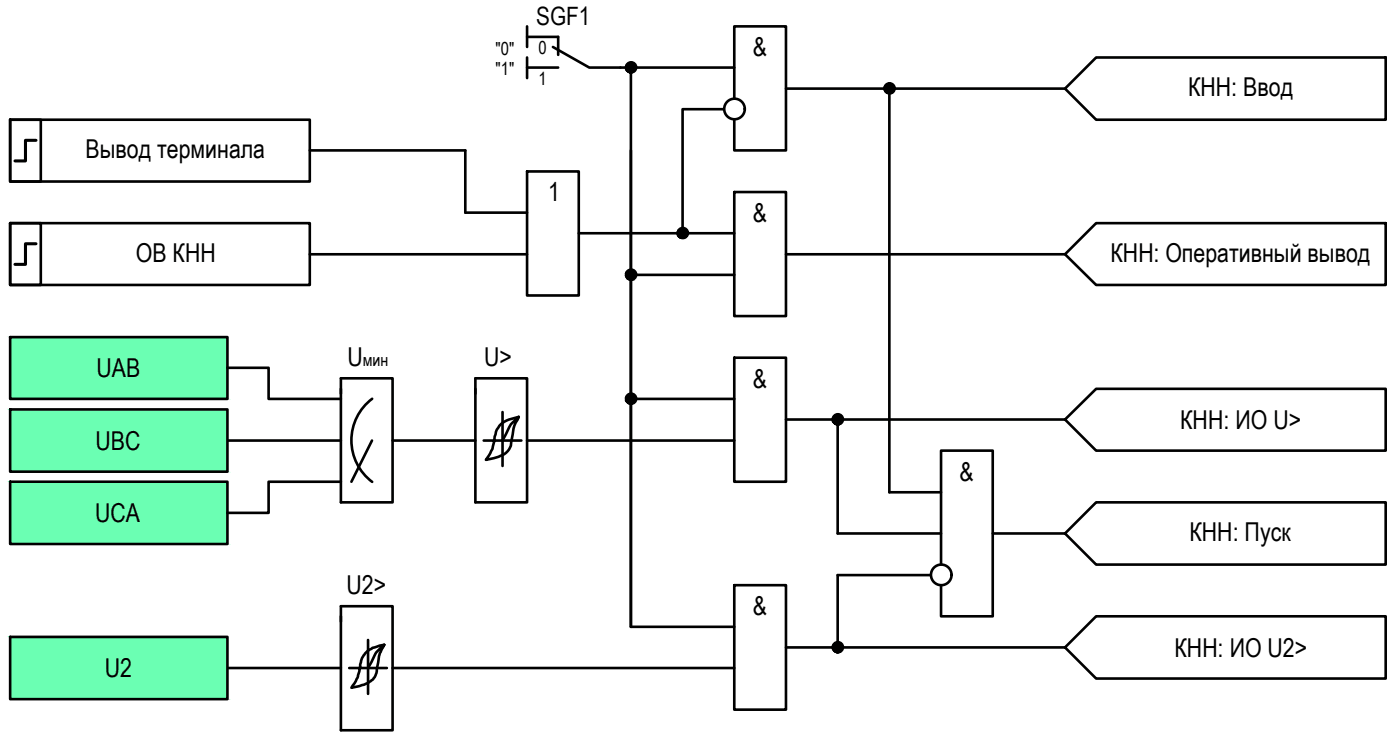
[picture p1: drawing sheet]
<svg xmlns="http://www.w3.org/2000/svg" width="135mm" height="72mm" viewBox="0 0 135 72" stroke-linecap="round" stroke-linejoin="round" font-family="sans-serif">
<g fill="none" stroke="#000" stroke-width=".25">
<path d="M1 11.6h28.9v5.9h-28.9zM1 11.6h2.9v5.9h-2.9zM50.9 16.6h5v11.9h-5zM50.9 3.6h3v1.7M50.9 6.5h3M50.9 2.5v2M50.9 5.6v1.9M53.4 4.5l3.5 2h14.1M61 6.5v54v-46M71 9.5v-7h5v12h-5v-2.9M71 18.5h5v12h-5zM76 8.6h26.9"/>
<path d="M105.9 5.6h28v6h-28l-3-3zM1 21.6h28.9v5.9h-28.9zM1 21.6h2.9v5.9h-2.9zM32.9 37.6v10.9h5v-12h-5v1.5M36 38.5a5 5 0 0 0 0 8M45 20.5h5.9M45.9 37.6v10.9h5v-12h-5v1.5M48.6 39.8v5.2M55.9 22.5h15.1M71 34.6h5v11.9h-5zM76 24.6h26.9M105.9 21.6h28v5.9h-28l-3-2.9z"/>
<path d="M32.9 59.5v11h5v-11.9h-5v1.4M35.9 42.6l-1.9 3.9M37.9 42.6h8M48.6 42.6h1.8M50.1 40.3l-.1 .3a2.51 2.51 0 0 0-.5 1.4l-.1 .6a1.55 1.55 0 0 1-1.2 1.5l-1.2 .3 .6-1 .2-.8a2.15 2.15 0 0 1 1.4-2.1l.9-.2-.5 .4a2.19 2.19 0 0 0-.7 1.2l-.3 .7h-1.9M50.9 42.6h20.1M71 56.5h5v12h-5zM76 40.5h26.9M80.9 40.5v11h10M85.9 47.5h5M89.9 55.5h-9v7M90.9 54.5v-11h5v16h-5v-3"/>
<path d="M95.9 51.5h7M102.9 51.5l3-3h28v6h-28zM102.9 40.5l3-2.9h28v5.9h-28zM105.9 59.5h28v6h-28l-3-3zM22 64.5h10.9M35.6 61.8v5.2M35.6 64.5h1.8M37.1 62.3l-.1 .2a2.51 2.51 0 0 0-.5 1.5l-.1 .6a1.57 1.57 0 0 1-1.4 1.6l-1 .2 .1-.2a4.7 4.7 0 0 0 .8-2.4 2.16 2.16 0 0 1 1.8-1.4l.4-.1-.7 .7-.8 1.5h-1.9M37.9 64.5h33.1M76 62.5h26.9"/>
<circle cx="61" cy="6.5" r=".49"/>
<circle cx="71" cy="10.5" r=".99"/>
<circle cx="86" cy="8.5" r=".49"/>
<circle cx="61" cy="38.5" r=".49"/>
<circle cx="61" cy="26.5" r=".49"/>
<circle cx="66" cy="22.5" r=".49"/>
<circle cx="81" cy="40.5" r=".49"/>
<circle cx="91" cy="55.5" r=".99"/>
<circle cx="81" cy="62.5" r=".49"/>
</g>
<g fill="#000" stroke="#000" stroke-width=".1">
<path d="M60.8 7h.3zM60.9 6.1h.1zM85.8 9h.3zM85.9 8.1h.1zM60.8 39h.3zM60.8 27h.3zM60.9 38.1h.1zM60.9 26h.1zM65.8 23h.2zM65.9 22.1h.1zM80.8 41h.3zM80.9 40.1h.1z"/>
<path d="M80.8 63h.3zM80.9 62h.1z"/>
<path d="M60.8 7h.2zM60.9 7h.1z"/>
<path d="M60.9 6.1h.2zM60.8 6.1h.3z"/>
<path d="M60.8 6.1h.3zM60.8 6.1h.3z"/>
<path d="M60.8 6.1h.3zM60.8 6.1h.3z"/>
<path d="M60.8 7h.3zM60.8 7h.3z"/>
<path d="M60.8 6.1h.4zM60.7 6.1h.5z"/>
<path d="M60.8 7h.3zM60.8 7h.3z"/>
<path d="M60.7 6.1h.5zM60.7 6.1h.5z"/>
<path d="M60.7 7h.5zM60.7 7h.4z"/>
<path d="M60.7 6.1l.6 .1zM60.7 6.1l.6 .1z"/>
<path d="M60.7 6.9h.5zM60.7 6.9l.5 .1z"/>
<path d="M60.6 6.2h.7zM60.6 6.2h.7z"/>
<path d="M60.6 6.9h.7zM60.6 6.9h.6z"/>
<path d="M60.6 6.2h.7zM60.5 6.2h.8z"/>
<path d="M60.6 6.9h.7zM60.6 6.9h.7z"/>
<path d="M60.5 6.2l.8 .1zM60.5 6.2l.8 .1z"/>
<path d="M60.5 6.3h.9zM60.5 6.3h.9z"/>
<path d="M60.5 6.8l.8 .1zM60.5 6.8l.8 .1z"/>
<path d="M60.5 6.9h.8zM60.5 6.9h.8z"/>
<path d="M60.5 6.3l.9 .1zM60.5 6.3l.9 .1z"/>
<path d="M60.5 6.4h.9zM60.5 6.4h.9z"/>
<path d="M60.5 6.7l.9 .1zM60.5 6.7l.9 .1z"/>
<path d="M60.5 6.8h.9zM60.5 6.8h.8z"/>
<path d="M60.5 6.4h.9zM60.5 6.4h.9z"/>
<path d="M60.5 6.4l.9 .1zM60.5 6.4l.9 .1z"/>
<path d="M60.5 6.5h.9zM60.5 6.5h.9z"/>
<path d="M60.5 6.5l.9 .1v-.1zM60.5 6.5l.9 .1h-.9z"/>
<path d="M60.5 6.6l.9 .1zM60.5 6.6l.9 .1z"/>
<path d="M60.5 6.7h.9zM60.5 6.7h.9z"/>
<path d="M60.5 6.7h.9zM60.5 6.7h.9z"/>
<path d="M85.8 9h.2zM85.9 9h.1z"/>
<path d="M85.9 8.1h.2zM85.8 8.1h.3z"/>
<path d="M85.8 8.1h.3zM85.8 8.1h.3z"/>
<path d="M85.8 8.1h.4zM85.7 8.1h.5z"/>
<path d="M85.8 9h.3zM85.8 9h.3z"/>
<path d="M85.7 8.1h.5zM85.7 8.1h.5z"/>
<path d="M85.7 9h.5zM85.7 9h.4z"/>
<path d="M85.7 8.1h.5zM85.7 8.1h.5z"/>
<path d="M85.7 9h.5zM85.7 9h.5z"/>
<path d="M85.6 8.1l.7 .1zM85.6 8.2h.7z"/>
<path d="M85.6 8.9h.6zM85.6 8.9l.6 .1z"/>
<path d="M85.6 8.2h.7zM85.6 8.2h.7z"/>
<path d="M85.6 8.9h.7zM85.6 8.9h.7z"/>
<path d="M85.6 8.9h.7zM85.6 8.9h.6z"/>
<path d="M85.6 8.2h.7zM85.6 8.2h.7z"/>
<path d="M85.6 8.2l.8 .1zM85.6 8.2l.8 .1z"/>
<path d="M85.6 8.9h.7zM85.6 8.9h.7z"/>
<path d="M85.5 8.3h.9zM85.5 8.3h.9z"/>
<path d="M85.5 8.3h.9zM85.5 8.3h.9z"/>
<path d="M85.5 8.8h.9zM85.5 8.8h.9z"/>
<path d="M85.5 8.8h.9zM85.5 8.8l.8 .1z"/>
<path d="M85.5 8.3l.9 .1zM85.5 8.3l.9 .1z"/>
<path d="M85.5 8.4h.9zM85.5 8.4h.9z"/>
<path d="M85.4 8.4l1.1 .1-.1-.1zM85.4 8.4l1.1 .1h-1.1z"/>
<path d="M85.4 8.6l1 .1zM85.4 8.6l1 .1z"/>
<path d="M85.5 8.7h.9zM85.5 8.7h.9z"/>
<path d="M85.5 8.7h.9zM85.5 8.7l.9 .1z"/>
<path d="M85.4 8.5l1.1 .1zM85.4 8.5l1.1 .1z"/>
<path d="M85.4 8.6h1.1zM85.4 8.6h1.1z"/>
<path d="M85.4 8.6h1.1zM85.4 8.6h1z"/>
<path d="M60.8 39h.2zM60.9 39h.1z"/>
<path d="M60.8 27l.2 .1zM60.9 27.1h.1z"/>
<path d="M60.9 38.1h.2zM60.8 38.1h.3z"/>
<path d="M60.9 26h.2zM60.8 26h.3z"/>
<path d="M60.8 38.1h.3zM60.8 38.1h.3z"/>
<path d="M60.8 26l.3 .1zM60.8 26l.3 .1z"/>
<path d="M60.8 38.1h.3zM60.8 38.1h.3z"/>
<path d="M60.8 39h.3zM60.8 39h.3z"/>
<path d="M60.8 26.1h.3zM60.8 26.1h.3z"/>
<path d="M60.8 27h.3zM60.8 27h.3z"/>
<path d="M60.8 38.1h.4zM60.8 38.1h.4z"/>
<path d="M60.8 39h.3zM60.8 39h.3z"/>
<path d="M60.8 26.1h.4zM60.8 26.1h.4z"/>
<path d="M60.8 27h.3zM60.8 27h.3z"/>
<path d="M60.7 38.1h.5zM60.7 38.1h.5z"/>
<path d="M60.7 39h.5zM60.7 39h.4z"/>
<path d="M60.7 26.1h.5zM60.7 26.1h.5z"/>
<path d="M60.7 27h.5zM60.7 27h.4z"/>
<path d="M60.7 38.1h.6zM60.6 38.1h.7z"/>
<path d="M60.7 39h.5zM60.7 39h.5z"/>
<path d="M60.7 26.1l.6 .1zM60.7 26.1l.6 .1z"/>
<path d="M60.7 26.9h.5zM60.7 26.9l.5 .1z"/>
<path d="M60.6 38.1l.7 .1zM60.6 38.1l.7 .1z"/>
<path d="M60.6 38.9h.7zM60.6 38.9l.6 .1z"/>
<path d="M60.6 26.2h.7zM60.6 26.2h.7z"/>
<path d="M60.6 26.9h.7zM60.6 26.9h.6z"/>
<path d="M60.6 38.2h.7zM60.5 38.2h.8z"/>
<path d="M60.6 38.9h.7zM60.6 38.9h.7z"/>
<path d="M60.6 26.2l.7 .1zM60.5 26.3h.8zM60.5 26.3h.8zM60.5 26.3h.8z"/>
<path d="M60.6 26.9h.7zM60.6 26.9h.7z"/>
<path d="M60.5 38.2l.8 .1zM60.5 38.2l.8 .1z"/>
<path d="M60.5 38.3h.9zM60.5 38.3h.9z"/>
<path d="M60.5 38.8l.8 .1zM60.5 38.8l.8 .1z"/>
<path d="M60.5 38.9h.8zM60.5 38.9h.8z"/>
<path d="M60.5 26.3h.9zM60.5 26.3h.9z"/>
<path d="M60.5 26.8h.8zM60.5 26.8h.8z"/>
<path d="M60.5 26.8h.8zM60.5 26.8l.8 .1z"/>
<path d="M60.5 38.3l.9 .1zM60.5 38.3l.9 .1z"/>
<path d="M60.5 38.4h.9zM60.5 38.4h.9z"/>
<path d="M60.5 38.7l.9 .1zM60.5 38.7l.9 .1z"/>
<path d="M60.5 38.8h.9zM60.5 38.8h.8z"/>
<path d="M60.5 26.3h.9zM60.5 26.3h.9z"/>
<path d="M60.5 26.3l.9 .1zM60.5 26.3l.9 .1z"/>
<path d="M60.5 26.7l.9 .1zM60.5 26.7l.9 .1z"/>
<path d="M60.5 26.8h.9zM60.5 26.8h.8z"/>
<path d="M60.5 38.4h.9zM60.5 38.4h.9z"/>
<path d="M60.5 38.4l.9 .1zM60.5 38.4l.9 .1z"/>
<path d="M60.5 38.5h.9zM60.5 38.5h.9z"/>
<path d="M60.5 38.5l.9 .1zM60.5 38.5l.9 .1z"/>
<path d="M60.5 38.6h.9zM60.5 38.6h.9z"/>
<path d="M60.5 38.6l.9 .1v-.1zM60.5 38.6l.9 .1h-.9z"/>
<path d="M60.5 38.7h.9zM60.5 38.7h.9z"/>
<path d="M60.5 26.4l.9 .1v-.1zM60.5 26.4l.9 .1h-.9z"/>
<path d="M60.5 26.5h.9zM60.5 26.5h.9z"/>
<path d="M60.5 26.5l.9 .1zM60.5 26.5l.9 .1z"/>
<path d="M60.5 26.6h.9zM60.5 26.6h.9z"/>
<path d="M60.5 26.6h.9zM60.5 26.6h.9z"/>
<path d="M60.5 26.6l.9 .1zM60.5 26.6l.9 .1z"/>
<path d="M60.5 26.7h.9zM60.5 26.7h.9z"/>
<path d="M65.8 23h.2zM65.9 23h.1z"/>
<path d="M65.9 22.1h.1zM65.8 22.1h.2z"/>
<path d="M65.8 22.1h.3zM65.8 22.1h.3z"/>
<path d="M65.8 22.1h.3zM65.8 22.1h.3z"/>
<path d="M65.8 23h.3zM65.8 23h.2z"/>
<path d="M65.8 22.1h.4zM65.7 22.1h.5z"/>
<path d="M65.8 23h.3zM65.8 23h.3z"/>
<path d="M65.7 22.1h.5zM65.7 22.1h.5z"/>
<path d="M65.7 23h.5zM65.7 23h.4z"/>
<path d="M65.7 22.1h.6zM65.6 22.1h.7z"/>
<path d="M65.7 23h.5zM65.7 23h.5z"/>
<path d="M65.6 22.1l.7 .1zM65.6 22.1l.7 .1z"/>
<path d="M65.6 22.9h.7zM65.6 22.9l.6 .1z"/>
<path d="M65.6 22.2h.7zM65.6 22.2h.7z"/>
<path d="M65.6 22.9h.7zM65.6 22.9h.7z"/>
<path d="M65.5 22.2l.9 .1zM65.5 22.2l.9 .1z"/>
<path d="M65.5 22.9h.8zM65.5 22.9h.8z"/>
<path d="M65.5 22.3h.9zM65.5 22.3h.9z"/>
<path d="M65.5 22.3l.9 .1zM65.5 22.3l.9 .1z"/>
<path d="M65.5 22.8h.9zM65.5 22.8h.9z"/>
<path d="M65.5 22.8h.9zM65.5 22.8l.8 .1z"/>
<path d="M65.5 22.4h.9zM65.5 22.4h.9z"/>
<path d="M65.5 22.4h.9zM65.5 22.4h.9z"/>
<path d="M65.5 22.4l.9 .1zM65.5 22.4l.9 .1z"/>
<path d="M65.5 22.5h.9zM65.5 22.5h.9z"/>
<path d="M65.5 22.5l.9 .1zM65.5 22.5l.9 .1z"/>
<path d="M65.5 22.6l.9 .1v-.1zM65.5 22.6l.9 .1h-.9z"/>
<path d="M65.5 22.7h.9zM65.5 22.7h.9z"/>
<path d="M65.5 22.7h.9zM65.5 22.7h.9z"/>
<path d="M65.5 22.7h.9zM65.5 22.7l.9 .1z"/>
<path d="M80.8 41h.2zM80.9 41h.1z"/>
<path d="M80.9 40.1h.2zM80.8 40.1h.3z"/>
<path d="M80.8 40.1h.3zM80.8 40.1h.3z"/>
<path d="M80.8 40.1h.4zM80.8 40.1h.4z"/>
<path d="M80.8 41h.3zM80.8 41h.3z"/>
<path d="M80.7 40.1h.5zM80.7 40.1h.5z"/>
<path d="M80.7 41h.5zM80.7 41h.4z"/>
<path d="M80.7 40.1h.5zM80.7 40.1h.5z"/>
<path d="M80.7 41h.5zM80.7 41h.5z"/>
<path d="M80.7 40.1l.5 .1zM80.7 40.1l.5 .1z"/>
<path d="M80.6 40.2h.7zM80.6 40.2h.7z"/>
<path d="M80.6 40.9h.6zM80.6 40.9h.6z"/>
<path d="M80.7 40.9h.5zM80.7 40.9l.5 .1z"/>
<path d="M80.6 40.2h.7zM80.6 40.2h.7z"/>
<path d="M80.6 40.9h.7zM80.6 40.9h.6z"/>
<path d="M80.6 40.2l.8 .1zM80.5 40.3h.9z"/>
<path d="M80.6 40.9h.7zM80.6 40.9h.7z"/>
<path d="M80.5 40.3h.9zM80.5 40.3h.9z"/>
<path d="M80.5 40.3l.9 .1zM80.5 40.3l.9 .1z"/>
<path d="M80.5 40.8h.9zM80.5 40.8h.9z"/>
<path d="M80.5 40.8h.9zM80.5 40.8l.8 .1z"/>
<path d="M80.5 40.4h.9zM80.5 40.4h.9z"/>
<path d="M80.4 40.4h1zM80.4 40.4h1z"/>
<path d="M80.4 40.4l1.1 .1zM80.4 40.4l1.1 .1z"/>
<path d="M80.4 40.6l1 .1zM80.4 40.6l1 .1z"/>
<path d="M80.4 40.7h1zM80.4 40.7h1z"/>
<path d="M80.5 40.7h.9zM80.5 40.7l.9 .1z"/>
<path d="M80.4 40.5h1.1zM80.4 40.5h1.1z"/>
<path d="M80.4 40.5l1.1 .1v-.1zM80.4 40.5l1.1 .1h-1.1z"/>
<path d="M80.4 40.6h1.1zM80.4 40.6h1z"/>
<path d="M80.8 63h.2zM80.9 63h.1z"/>
<path d="M80.9 62l.2 .1zM80.9 62l.2 .1z"/>
<path d="M80.8 62.1h.3zM80.8 62.1h.3z"/>
<path d="M80.8 62.1h.4zM80.7 62.1h.5z"/>
<path d="M80.8 63h.3zM80.8 63h.3z"/>
<path d="M80.7 62.1h.5zM80.7 62.1h.5z"/>
<path d="M80.7 63h.5zM80.7 63h.4z"/>
<path d="M80.7 62.1h.5zM80.7 62.1h.5z"/>
<path d="M80.7 63h.5zM80.7 63h.5z"/>
<path d="M80.7 62.1l.5 .1zM80.7 62.1l.5 .1z"/>
<path d="M80.6 62.2h.7zM80.6 62.2h.7z"/>
<path d="M80.6 62.9l.6 .1zM80.6 62.9l.6 .1z"/>
<path d="M80.7 63h.5zM80.7 63h.5z"/>
<path d="M80.6 62.2h.7zM80.6 62.2h.7z"/>
<path d="M80.6 62.9h.7zM80.6 62.9h.6z"/>
<path d="M80.6 62.2l.8 .1zM80.5 62.3h.9z"/>
<path d="M80.6 62.8h.7zM80.6 62.8l.7 .1z"/>
<path d="M80.5 62.3h.9zM80.5 62.3h.9z"/>
<path d="M80.5 62.3l.9 .1zM80.5 62.3l.9 .1z"/>
<path d="M80.5 62.7l.9 .1zM80.5 62.7l.9 .1z"/>
<path d="M80.5 62.8h.9zM80.5 62.8h.8z"/>
<path d="M80.5 62.4h.9zM80.5 62.4h.9z"/>
<path d="M80.4 62.4h1zM80.4 62.4h1z"/>
<path d="M80.4 62.4l1.1 .1zM80.4 62.4l1.1 .1z"/>
<path d="M80.4 62.6l1 .1zM80.4 62.6l1 .1z"/>
<path d="M80.4 62.7h1zM80.4 62.7h1z"/>
<path d="M80.5 62.7h.9zM80.5 62.7h.9z"/>
<path d="M80.4 62.5h1.1zM80.4 62.5h1.1z"/>
<path d="M80.4 62.5l1.1 .1zM80.4 62.5l1.1 .1z"/>
<path d="M80.4 62.6h1.1zM80.4 62.6h1z"/>
</g>
<!-- layer: 0 -->
<g fill="none" stroke="#000" stroke-width=".25">
<path d="M29.9 14.5h15.1v6M69.9 10.5h-3.9v12M85.9 8.6v38.9M1 32.6h21v5.9h-21zM1 39.5h21v6.1h-21zM22 35.5h4v3h6.9M29.9 24.6h21M61 38.5h10M61 26.6h10M1 46.5h21v6h-21zM22 42.6h10.9M32.9 46.5h-6.9v3h-4"/>
<path d="M1 61.5h21v6h-21zM61 60.5h10"/>
</g>
<path d="M3.5 13.6h-1v1.9h-1.1M3.5 23.5h-1v2h-1.1" fill="none" stroke="#000" stroke-width=".3"/>
<!-- layer: 0 -->
<g fill="#6bffb3" stroke="#6bffb3" stroke-width=".1">
<path d="M1 32.6l21 5.9v-5.9zM1 32.6l21 5.9h-21z"/>
<path d="M1 39.5l21 6.1v-6.1zM1 39.5l21 6.1h-21z"/>
<path d="M1 46.5l21 6v-6zM1 46.5l21 6h-21z"/>
<path d="M1 61.5l21 6v-6zM1 61.5l21 6h-21z"/>
</g>
<g font-size="2.5">
<text x="72.7" y="5.4">&amp;</text>
<text x="114.8" y="9.3">КНН: Ввод</text>
<text x="8.3" y="15.3">Вывод терминала</text>
<text x="53" y="19.4">1</text>
<text x="72.7" y="21.4">&amp;</text>
<text x="13.1" y="25.3">ОВ КНН</text>
<text x="107.3" y="25.3">КНН: Оперативный вывод</text>
<text x="33.6" y="35.4">U</text>
<text x="46.8" y="35.4">U&gt;</text>
<text x="9.3" y="36.4">UAB</text>
<text x="72.7" y="37.4">&amp;</text>
<text x="114.1" y="41.5">КНН: ИО U&gt;</text>
<text x="9.2" y="43.4">UBC</text>
<text x="92.7" y="46.4">&amp;</text>
<text x="9.2" y="50.4">UCA</text>
<text x="114.9" y="52.3">КНН: Пуск</text>
<text x="33.5" y="57.3">U2&gt;</text>
<text x="72.7" y="59.4">&amp;</text>
<text x="10.1" y="65.4">U2</text>
<text x="113.5" y="63.4">КНН: ИО U2&gt;</text>
</g>
<text font-size="2.4" x="51.8" y="2.4">SGF1</text>
<g font-size="1.7">
<text x="47.9" y="5.3">&quot;0&quot;</text>
<text x="52" y="5.2">0</text>
<text x="47.9" y="7.3">&quot;1&quot;</text>
<text x="52" y="8.2">1</text>
<text x="35.1" y="35.4">мин</text>
</g>
</svg>
